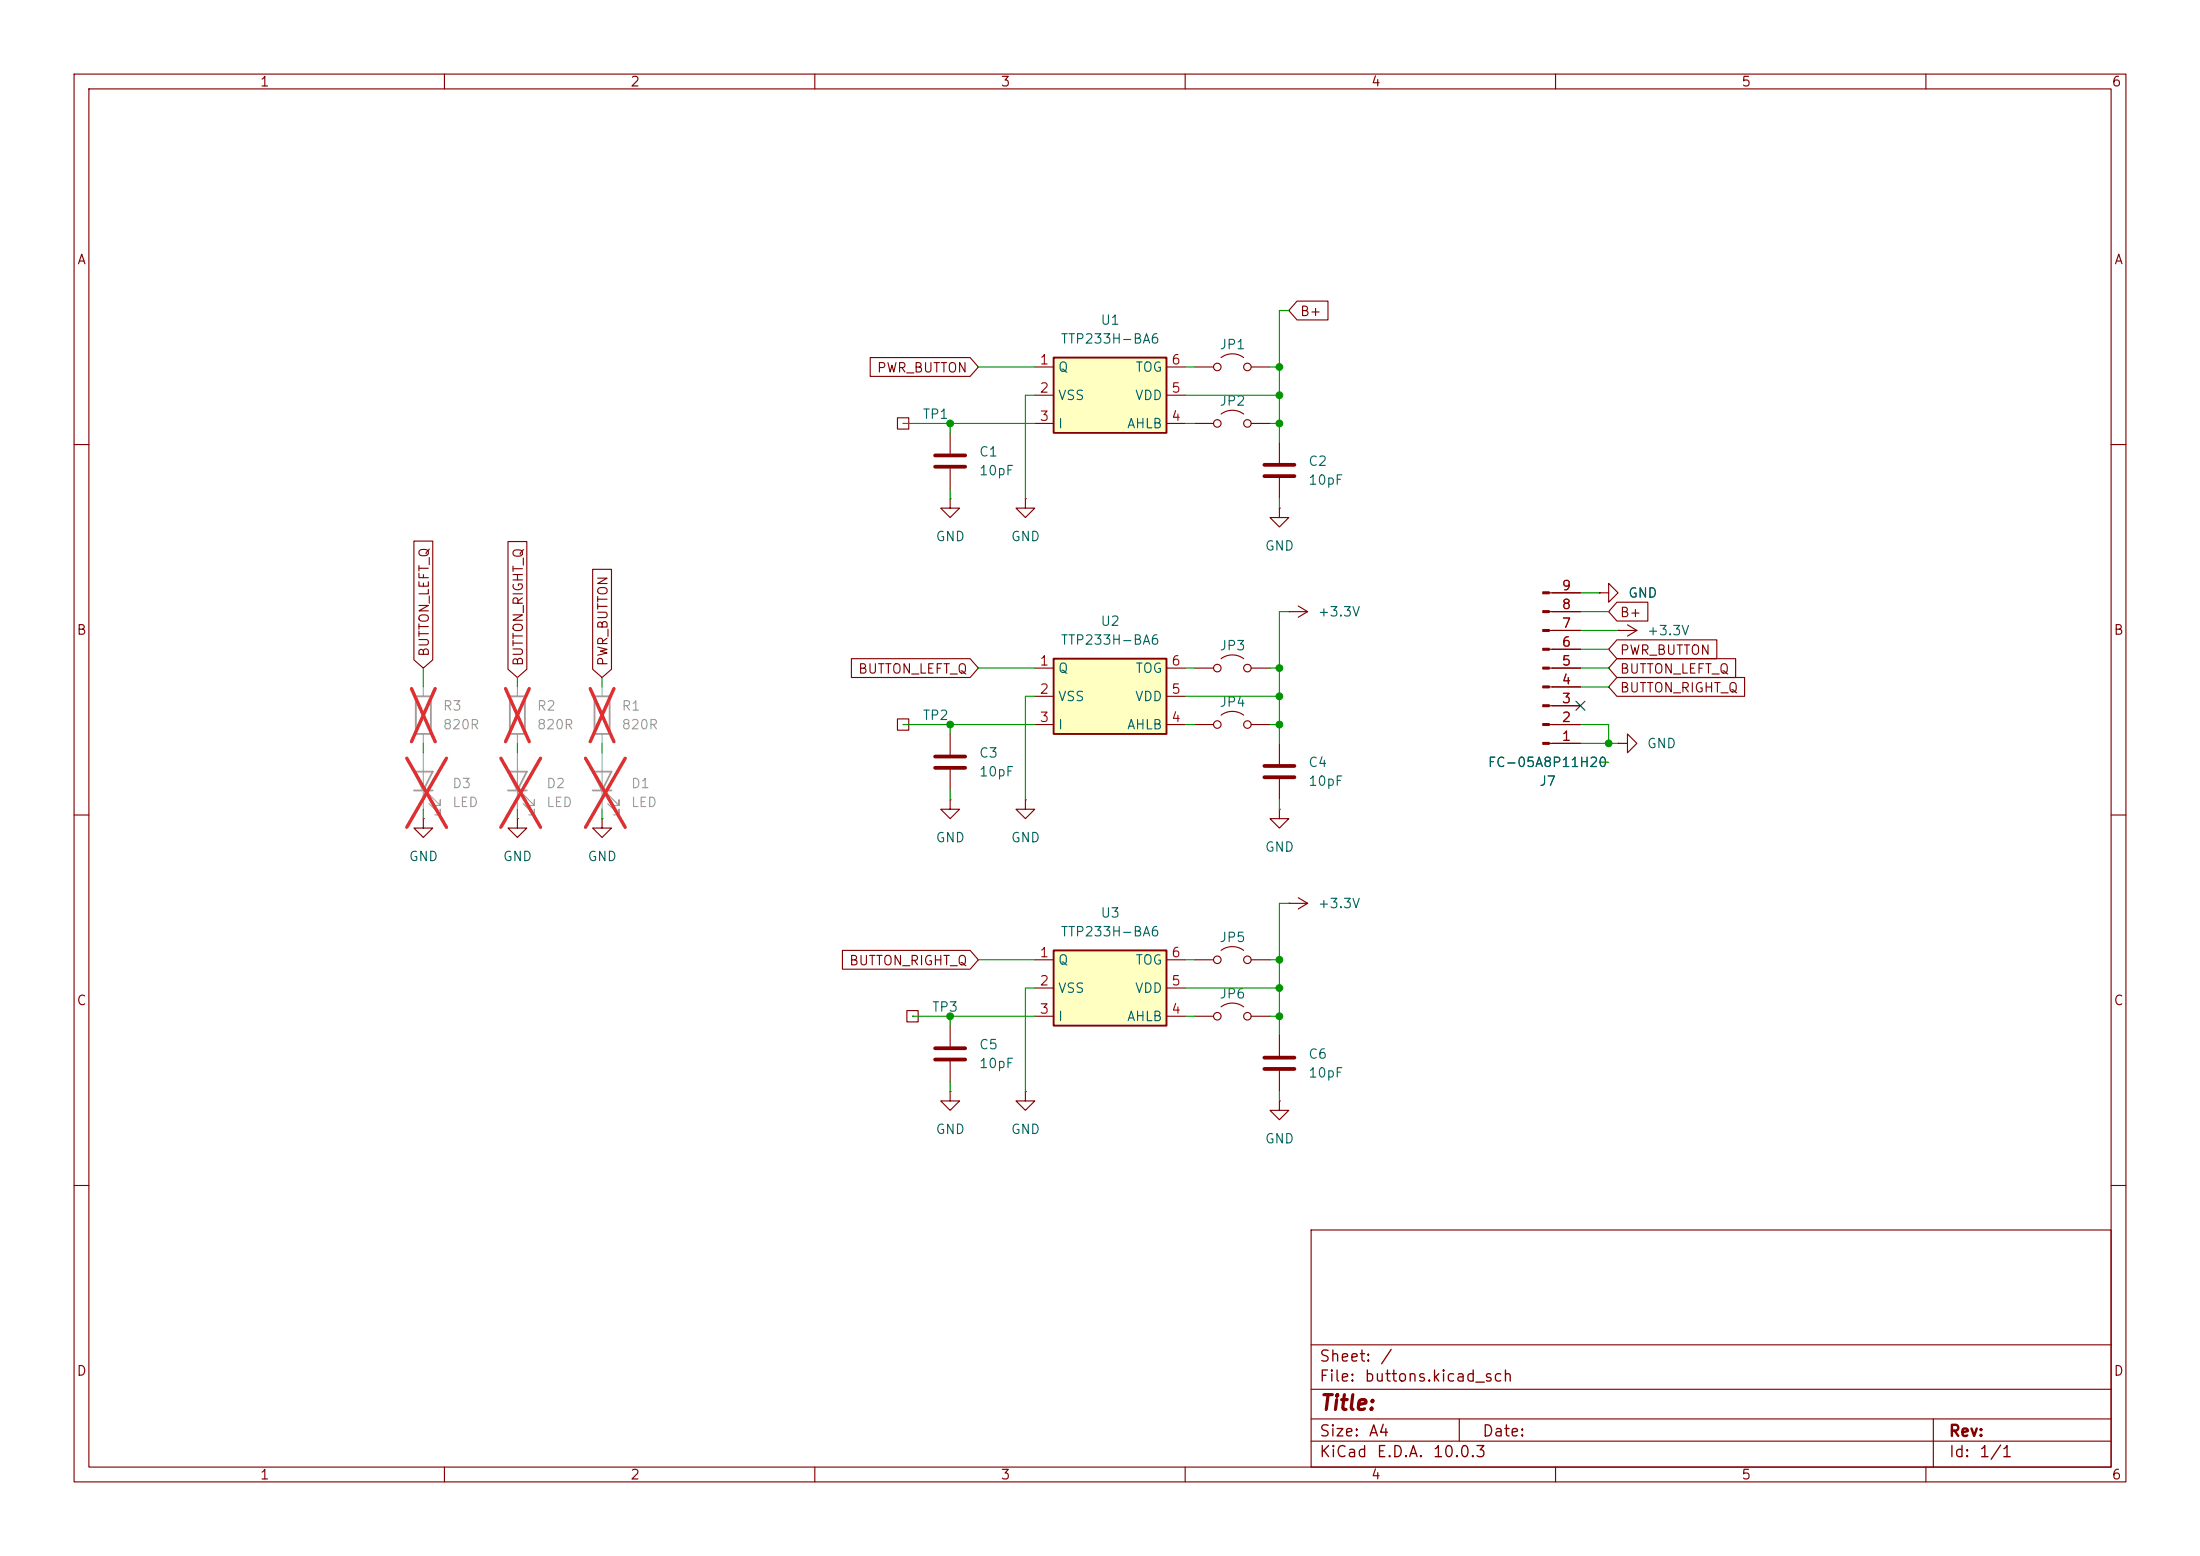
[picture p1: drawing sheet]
<svg xmlns="http://www.w3.org/2000/svg" width="297mm" height="210mm" viewBox="0 0 297 210" stroke-linecap="round" stroke-linejoin="round" font-family="sans-serif">
<g fill="none" stroke="#840000" stroke-width=".15">
<path d="M10 10h277v190h-277zM12 12h273v186h-273zM60 10v2M110 10v2M160 10v2M210 10v2M260 10v2M172.7 59.7v2.8M10 60h2M128.3 67.3v1.3h1.2l-1.2 1.3-1.3-1.3h1.3M128.3 67.3h.1M172.7 68.6v1.3h1.3l-1.3 1.2-1.3-1.2h1.3"/>
<path d="M172.7 68.6h.1M172.7 64.5v2.8M285 60h2M121.2 97h1.5v1.6h-1.5zM121.9 97.8h.1M215.9 80h1.3v-1.3l1.2 1.3-1.2 1.3v-1.3M215.9 80h.1M10 110h2M218.4 100.3h1.3v-1.2l1.3 1.2-1.3 1.3v-1.3M218.4 100.3h.1M285 110h2M10 160h2"/>
<path d="M177 166h108v32h-108zM285 160h2M60 198v2M110 198v2M160 198v2M177 194.5h108M177 191.5h108M177 187.5h108M177 181.5h108M197 191.5v3M210 198v2M260 198v2"/>
<path d="M261 191.5v6.5"/>
</g>
<path d="M57.1 101.6v7.6M57.9 108.5l1.5 1.5v-.8v.8h-.7M57.9 107.2l1.5 1.5v-.7v.7h-.7" fill="none" stroke="#a1a1a1" stroke-width=".15"/>
<path d="M55.9 104.1h2.5l-1.3 2.6zM55.9 106.7h2.5" fill="none" stroke="#a1a1a1" stroke-width=".25"/>
<path d="M54.9 102.3l5.4 9.4M60.3 102.3l-5.4 9.4" fill="none" stroke="#e12e31" stroke-width=".46"/>
<path d="M170.7 62.7h4.1M170.7 64.3h4.1" fill="none" stroke="#840000" stroke-width=".51"/>
<path d="M142.2 88.9h15.3v10.2h-15.3z" fill="#ffffc2"/>
<path d="M142.2 88.9h15.3v10.2h-15.3z" fill="none" stroke="#840000" stroke-width=".25"/>
<g fill="none" stroke="#840000" stroke-width=".15">
<path d="M121.2 56.4h1.5v1.5h-1.5zM121.9 57.2h.1M128.3 58.4v2.8M128.3 63.2v2.8M138.4 67.3v1.3h1.3l-1.3 1.3-1.2-1.3h1.2M138.4 67.3h.1M139.7 90.2h2.5M139.7 94h2.5M139.7 97.8h2.5M157.5 90.2h2.5M157.5 94h2.5M157.5 97.8h2.5"/>
<path d="M161.3 90.2h2.5M161.3 97.8h2.5M164.8 88.9a2.54 2.54 0 0 1 3.1 0M164.8 96.5a2.54 2.54 0 0 1 3.1 0M168.9 90.2h2.5M168.9 97.8h2.5M174 82.6h.1M174 82.6h2.5M175.3 81.8l1.2 .8M176.5 82.6l-1.2 .7M69.8 110.5v1.3h1.3l-1.3 1.2-1.2-1.2h1.2M69.8 110.5h.1"/>
<path d="M81.3 110.5v1.3h1.2l-1.2 1.2-1.3-1.2h1.3M81.3 110.5h.1M172.7 100.3v2.8M172.7 105.2v2.8"/>
<circle cx="164.3" cy="90.2" r=".51"/>
<circle cx="164.3" cy="97.8" r=".51"/>
<circle cx="168.4" cy="97.8" r=".51"/>
<circle cx="168.4" cy="90.2" r=".51"/>
</g>
<path d="M126.2 61.5h4.1M126.2 63h4.1M170.7 103.4h4.1M170.7 104.9h4.1" fill="none" stroke="#840000" stroke-width=".51"/>
<path d="M56.1 94h2.1v5.1h-2.1zM68.8 94h2.1v5.1h-2.1zM80 104.1h2.5l-1.2 2.6zM80 106.7h2.5" fill="none" stroke="#a1a1a1" stroke-width=".25"/>
<path d="M57.1 92.7v1.3M57.1 99.1v1.2M69.8 92.7v1.3M69.8 99.1v1.2M81.3 101.6v7.6M82 108.5l1.6 1.5v-.8v.8h-.8M82 107.2l1.6 1.5v-.7v.7h-.8" fill="none" stroke="#a1a1a1" stroke-width=".15"/>
<path d="M55.5 92.9l3.3 7.2M58.8 92.9l-3.3 7.2M68.2 92.9l3.3 7.2M71.5 92.9l-3.3 7.2M79 102.3l5.4 9.4M84.4 102.3l-5.4 9.4" fill="none" stroke="#e12e31" stroke-width=".46"/>
<path d="M142.2 48.3h15.3v10.1h-15.3z" fill="#ffffc2"/>
<path d="M142.2 48.3h15.3v10.1h-15.3z" fill="none" stroke="#840000" stroke-width=".25"/>
<g fill="none" stroke="#840000" stroke-width=".15">
<path d="M139.7 49.5h2.5M139.7 53.3h2.5M139.7 57.2h2.5M157.5 49.5h2.5M157.5 53.3h2.5M157.5 57.2h2.5M161.3 49.5h2.5M161.3 57.2h2.5M164.8 48.3a2.54 2.54 0 0 1 3.1 0M164.8 55.9a2.54 2.54 0 0 1 3.1 0M168.9 49.5h2.5M168.9 57.2h2.5"/>
<path d="M128.3 99.1v2.8M209.1 97.8h4.3M209.1 95.3h4.3M209.1 92.7h4.3M209.1 90.2h4.3M209.1 87.6h4.3M209.1 85.1h4.3M209.1 82.6h4.3M209.1 80h4.3M218.4 85.1h.1M218.4 85.1h2.6M219.7 84.3l1.3 .8"/>
<path d="M221 85.1l-1.3 .8M128.3 103.9v2.8M138.4 108v1.2h1.3l-1.3 1.3-1.2-1.3h1.2M138.4 108h.1M172.7 109.2v1.3h1.3l-1.3 1.3-1.3-1.3h1.3M172.7 109.2h.1M209.1 100.3h4.3M161.3 137.2h2.5M161.3 129.5h2.5M164.8 135.9a2.54 2.54 0 0 1 3.1 0M164.8 128.3a2.54 2.54 0 0 1 3.1 0M168.9 137.2h2.5"/>
<path d="M168.9 129.5h2.5M174 121.9h.1M174 121.9h2.5M175.3 121.2l1.2 .7M176.5 121.9l-1.2 .8"/>
<circle cx="164.3" cy="57.2" r=".51"/>
<circle cx="164.3" cy="49.5" r=".51"/>
<circle cx="168.4" cy="57.2" r=".51"/>
<circle cx="168.4" cy="49.5" r=".51"/>
<circle cx="164.3" cy="129.5" r=".51"/>
<circle cx="164.3" cy="137.2" r=".51"/>
<circle cx="168.4" cy="129.5" r=".51"/>
<circle cx="168.4" cy="137.2" r=".51"/>
</g>
<path d="M81.3 92.7v1.3M81.3 99.1v1.2M69.8 101.6v7.6M70.6 108.5l1.5 1.5v-.8v.8h-.7M70.6 107.2l1.5 1.5v-.7v.7h-.7" fill="none" stroke="#a1a1a1" stroke-width=".15"/>
<path d="M80.3 94h2v5.1h-2zM68.6 104.1h2.5l-1.3 2.6zM68.6 106.7h2.5" fill="none" stroke="#a1a1a1" stroke-width=".25"/>
<path d="M79.7 92.9l3.2 7.2M82.9 92.9l-3.2 7.2M67.6 102.3l5.4 9.4M73 102.3l-5.4 9.4" fill="none" stroke="#e12e31" stroke-width=".46"/>
<g fill="#840000" stroke="#840000" stroke-width=".15">
<path d="M208.3 100.2h.8v.3h-.8z"/>
<path d="M208.3 97.7h.8v.2h-.8z"/>
<path d="M208.3 95.1h.8v.3h-.8z"/>
<path d="M208.3 92.6h.8v.2h-.8z"/>
<path d="M208.3 90h.8v.3h-.8z"/>
<path d="M208.3 87.5h.8v.3h-.8z"/>
<path d="M208.3 85h.8v.2h-.8z"/>
<path d="M208.3 82.4h.8v.3h-.8z"/>
<path d="M208.3 79.9h.8v.2h-.8z"/>
</g>
<path d="M126.2 102.1h4.1M126.2 103.6h4.1" fill="none" stroke="#840000" stroke-width=".51"/>
<path d="M142.2 128.3h15.3v10.1h-15.3z" fill="#ffffc2"/>
<path d="M142.2 128.3h15.3v10.1h-15.3z" fill="none" stroke="#840000" stroke-width=".25"/>
<g fill="none" stroke="#840000" stroke-width=".15">
<path d="M117.5 48.3h13.5l1.1 1.2-1.1 1.3h-13.5zM175.1 40.6h4.2v2.6h-4.2l-1.1-1.3zM55.9 73h2.5v16.1l-1.3 1.1-1.2-1.1zM68.6 73.1h2.5v17.2l-1.3 1.1-1.2-1.1zM80 76.8h2.6v13.5l-1.3 1.1-1.3-1.1zM114.9 88.9h16.1l1.1 1.3-1.1 1.2h-16.1zM209.5 97.8h3.9M209.5 95.3h3.9M209.5 92.7h3.9M209.5 90.2h3.9M209.5 87.6h3.9M209.5 85.1h3.9"/>
<path d="M209.5 82.6h3.9M209.5 80h3.9M215.9 80h.1M218.3 91.4h17.2v2.6h-17.2l-1.1-1.3zM218.3 86.4h13.5v2.5h-13.5l-1.1-1.3zM218.3 81.3h4.2v2.5h-4.2l-1.1-1.2zM218.3 88.9h16v2.5h-16l-1.1-1.2zM57.1 110.5v1.3h1.3l-1.3 1.2-1.2-1.2h1.2M57.1 110.5h.1M128.3 108v1.2h1.2l-1.2 1.3-1.3-1.3h1.3M128.3 108h.1M209.5 100.3h3.9"/>
<path d="M113.7 128.3h17.3l1.1 1.2-1.1 1.3h-17.3zM122.4 136.4h1.6v1.5h-1.6zM123.2 137.2h.1M128.3 138.4v2.8M139.7 129.5h2.5M139.7 133.4h2.5M139.7 137.2h2.5M157.5 129.5h2.5M157.5 133.4h2.5M157.5 137.2h2.5M172.7 139.7v2.8M128.3 147.3v1.3h1.2l-1.2 1.3-1.3-1.3h1.3"/>
<path d="M128.3 147.3h.1M128.3 143.3v2.8M138.4 147.3v1.3h1.3l-1.3 1.3-1.2-1.3h1.2M138.4 147.3h.1M172.7 148.6v1.3h1.3l-1.3 1.2-1.3-1.2h1.3M172.7 148.6h.1M172.7 144.5v2.8"/>
</g>
<path d="M126.2 141.5h4.1M126.2 143h4.1M170.7 142.7h4.1M170.7 144.3h4.1" fill="none" stroke="#840000" stroke-width=".51"/>
<g fill="none" stroke="#009600" stroke-width=".15">
<path d="M121.9 57.2h17.8M128.3 57.2v1.2M132.1 49.5h7.6M139.7 53.3h-1.3v14M160 57.2h1.3M160 49.5h1.3M160 53.3h12.7M171.4 57.2h1.3M171.4 49.5h1.3M174 41.9h-1.3v17.8M128.3 66v1.3M172.7 67.3v1.3"/>
<path d="M57.1 90.2v2.5M69.8 91.4v1.3M81.3 91.4v1.3M121.9 97.8h17.8M128.3 97.8v1.3M132.1 90.2h7.6M139.7 94h-1.3v14M160 97.8h1.3M160 90.2h1.3M160 94h12.7M171.4 97.8h1.3M171.4 90.2h1.3"/>
<path d="M174 82.6h-1.3v17.7M213.4 97.8h3.8v2.5M213.4 92.7h3.8M213.4 90.2h3.8M213.4 82.6h3.8M213.4 85.1h5M213.4 80h2.5M213.4 87.6h3.8M57.1 100.3v1.3M57.1 109.2v1.3M69.8 100.3v1.3M69.8 109.2v1.3"/>
<path d="M81.3 100.3v1.3M81.3 109.2v1.3M128.3 106.7v1.3M172.7 108v1.2M213.4 100.3h5M215.9 102.9h1.3M123.2 137.2h16.5M128.3 137.2v1.2M132.1 129.5h7.6M139.7 133.4h-1.3v13.9M160 129.5h1.3M160 133.4h12.7"/>
<path d="M160 137.2h1.3M171.4 129.5h1.3M171.4 137.2h1.3M174 121.9h-1.3v17.8M128.3 146.1v1.2M172.7 147.3v1.3"/>
</g>
<path d="M212.8 94.6l1.2 1.3M214 94.6l-1.2 1.3" fill="none" stroke="#000084" stroke-width=".15"/>
<g fill="#009600" stroke="#009600" stroke-width=".14">
<circle cx="172.7" cy="90.2" r=".46"/>
<circle cx="172.7" cy="57.2" r=".46"/>
<circle cx="172.7" cy="49.5" r=".46"/>
<circle cx="172.7" cy="53.3" r=".46"/>
<circle cx="217.2" cy="100.3" r=".46"/>
<circle cx="172.7" cy="94" r=".46"/>
<circle cx="172.7" cy="97.8" r=".46"/>
<circle cx="172.7" cy="129.5" r=".46"/>
<circle cx="172.7" cy="133.4" r=".46"/>
<circle cx="128.3" cy="137.2" r=".46"/>
<circle cx="172.7" cy="137.2" r=".46"/>
<circle cx="128.3" cy="97.8" r=".46"/>
<circle cx="128.3" cy="57.2" r=".46"/>
</g>
<text font-size="2" fill="#840000" x="178" y="190.8">Title:</text>
<g font-size="1.5" fill="#840000">
<text x="178" y="184.2">Sheet:</text>
<text x="186.2" y="184.2">/</text>
<text x="178" y="186.9">File:</text>
<text x="184.1" y="186.9">buttons.kicad_sch</text>
<text x="178" y="197.1">KiCad</text>
<text x="178" y="194.3">Size:</text>
<text x="184.7" y="194.3">A4</text>
<text x="185.7" y="197.1">E.D.A.</text>
<text x="193.3" y="197.1">10.0.3</text>
<text x="200" y="194.3">Date:</text>
<text x="263" y="194.3">Rev:</text>
<text x="263" y="197.1">Id:</text>
<text x="267.1" y="197.1">1/1</text>
</g>
<g font-size="1.3" fill="#840000">
<text x="35" y="12">1</text>
<text x="85" y="12">2</text>
<text x="135" y="12">3</text>
<text x="185" y="12">4</text>
<text x="235" y="12">5</text>
<text x="285" y="12">6</text>
<text x="10.3" y="36">A</text>
<text x="285.3" y="36">A</text>
<text x="175.4" y="43">B+</text>
<text x="118.3" y="50.6">PWR_BUTTON</text>
<text x="218.6" y="83.6">B+</text>
<text x="10.3" y="86">B</text>
<text x="58.2" y="88.7" transform="rotate(-90 58.2 88.7)">BUTTON_LEFT_Q</text>
<text x="218.6" y="88.7">PWR_BUTTON</text>
<text x="285.3" y="86">B</text>
<text x="70.9" y="90" transform="rotate(-90 70.9 90)">BUTTON_RIGHT_Q</text>
<text x="82.3" y="90" transform="rotate(-90 82.3 90)">PWR_BUTTON</text>
<text x="115.8" y="91.2">BUTTON_LEFT_Q</text>
<text x="218.6" y="93.8">BUTTON_RIGHT_Q</text>
<text x="218.6" y="91.2">BUTTON_LEFT_Q</text>
<text x="114.5" y="130.6">BUTTON_RIGHT_Q</text>
<text x="10.3" y="136">C</text>
<text x="285.3" y="136">C</text>
<text x="10.3" y="186">D</text>
<text x="285.3" y="186">D</text>
<text x="35" y="200">1</text>
<text x="85" y="200">2</text>
<text x="135" y="200">3</text>
<text x="185" y="200">4</text>
<text x="235" y="200">5</text>
<text x="285" y="200">6</text>
</g>
<g font-size="1.3" fill="#006464">
<text x="143.1" y="46.7">TTP233H-BA6</text>
<text x="148.5" y="44.2">U1</text>
<text x="164.5" y="47.5">JP1</text>
<text x="142.7" y="50.5">Q</text>
<text x="153.2" y="50.5">TOG</text>
<text x="124.5" y="56.9">TP1</text>
<text x="142.7" y="54.3">VSS</text>
<text x="142.7" y="58.1">I</text>
<text x="152.1" y="58.1">AHLB</text>
<text x="153.1" y="54.3">VDD</text>
<text x="164.5" y="55.1">JP2</text>
<text x="132.1" y="61.9">C1</text>
<text x="132.1" y="64.5">10pF</text>
<text x="176.5" y="63.2">C2</text>
<text x="176.5" y="65.7">10pF</text>
<text x="126.2" y="73.4">GND</text>
<text x="136.4" y="73.4">GND</text>
<text x="170.7" y="74.6">GND</text>
<text x="177.8" y="83.5">+3.3V</text>
<text x="219.7" y="81">GND</text>
<text x="143.1" y="87.3">TTP233H-BA6</text>
<text x="148.5" y="84.8">U2</text>
<text x="164.5" y="88.1">JP3</text>
<text x="222.3" y="86.1">+3.3V</text>
<text x="142.7" y="91.1">Q</text>
<text x="142.7" y="95">VSS</text>
<text x="153.1" y="95">VDD</text>
<text x="153.2" y="91.1">TOG</text>
<text x="164.5" y="95.7">JP4</text>
<text x="124.5" y="97.5">TP2</text>
<text x="142.7" y="98.8">I</text>
<text x="152.1" y="98.8">AHLB</text>
<text x="222.3" y="101.3">GND</text>
<text x="132.1" y="102.6">C3</text>
<text x="132.1" y="105.1">10pF</text>
<text x="176.5" y="103.8">C4</text>
<text x="176.5" y="106.4">10pF</text>
<text x="200.8" y="103.8">FC-05A8P11H20</text>
<text x="207.7" y="106.4">J7</text>
<text x="55.1" y="116.5">GND</text>
<text x="67.8" y="116.5">GND</text>
<text x="79.2" y="116.5">GND</text>
<text x="126.2" y="114">GND</text>
<text x="136.4" y="114">GND</text>
<text x="170.7" y="115.3">GND</text>
<text x="148.5" y="124.2">U3</text>
<text x="177.8" y="122.9">+3.3V</text>
<text x="142.7" y="130.5">Q</text>
<text x="143.1" y="126.7">TTP233H-BA6</text>
<text x="153.2" y="130.5">TOG</text>
<text x="164.5" y="127.5">JP5</text>
<text x="125.7" y="136.9">TP3</text>
<text x="142.7" y="134.3">VSS</text>
<text x="153.1" y="134.3">VDD</text>
<text x="164.5" y="135.1">JP6</text>
<text x="132.1" y="141.9">C5</text>
<text x="142.7" y="138.1">I</text>
<text x="152.1" y="138.1">AHLB</text>
<text x="176.5" y="143.2">C6</text>
<text x="132.1" y="144.5">10pF</text>
<text x="176.5" y="145.8">10pF</text>
<text x="126.2" y="153.4">GND</text>
<text x="136.4" y="153.4">GND</text>
<text x="170.7" y="154.6">GND</text>
</g>
<g font-size="1.3" fill="#a90000">
<text x="140.3" y="49.5">1</text>
<text x="140.3" y="53.3">2</text>
<text x="158" y="53.3">5</text>
<text x="158" y="49.5">6</text>
<text x="140.3" y="57.1">3</text>
<text x="158" y="57.1">4</text>
<text x="210.7" y="82.5">8</text>
<text x="210.7" y="80">9</text>
<text x="210.7" y="87.6">6</text>
<text x="210.7" y="85.1">7</text>
<text x="140.3" y="90.1">1</text>
<text x="140.3" y="94">2</text>
<text x="158" y="94">5</text>
<text x="158" y="90.1">6</text>
<text x="210.7" y="95.2">3</text>
<text x="210.7" y="92.7">4</text>
<text x="210.7" y="90.1">5</text>
<text x="140.3" y="97.8">3</text>
<text x="158" y="97.8">4</text>
<text x="210.7" y="100.3">1</text>
<text x="210.7" y="97.8">2</text>
<text x="140.3" y="129.5">1</text>
<text x="158" y="129.5">6</text>
<text x="140.3" y="133.3">2</text>
<text x="140.3" y="137.1">3</text>
<text x="158" y="137.1">4</text>
<text x="158" y="133.3">5</text>
</g>
<g font-size="1.3" fill="#989898">
<text x="59.7" y="96.2">R3</text>
<text x="59.7" y="98.8">820R</text>
<text x="72.4" y="96.2">R2</text>
<text x="72.4" y="98.8">820R</text>
<text x="83.8" y="96.2">R1</text>
<text x="83.8" y="98.8">820R</text>
<text x="61" y="106.7">D3</text>
<text x="73.7" y="106.7">D2</text>
<text x="85.1" y="106.7">D1</text>
<text x="61" y="109.2">LED</text>
<text x="73.7" y="109.2">LED</text>
<text x="85.1" y="109.2">LED</text>
</g>
</svg>
